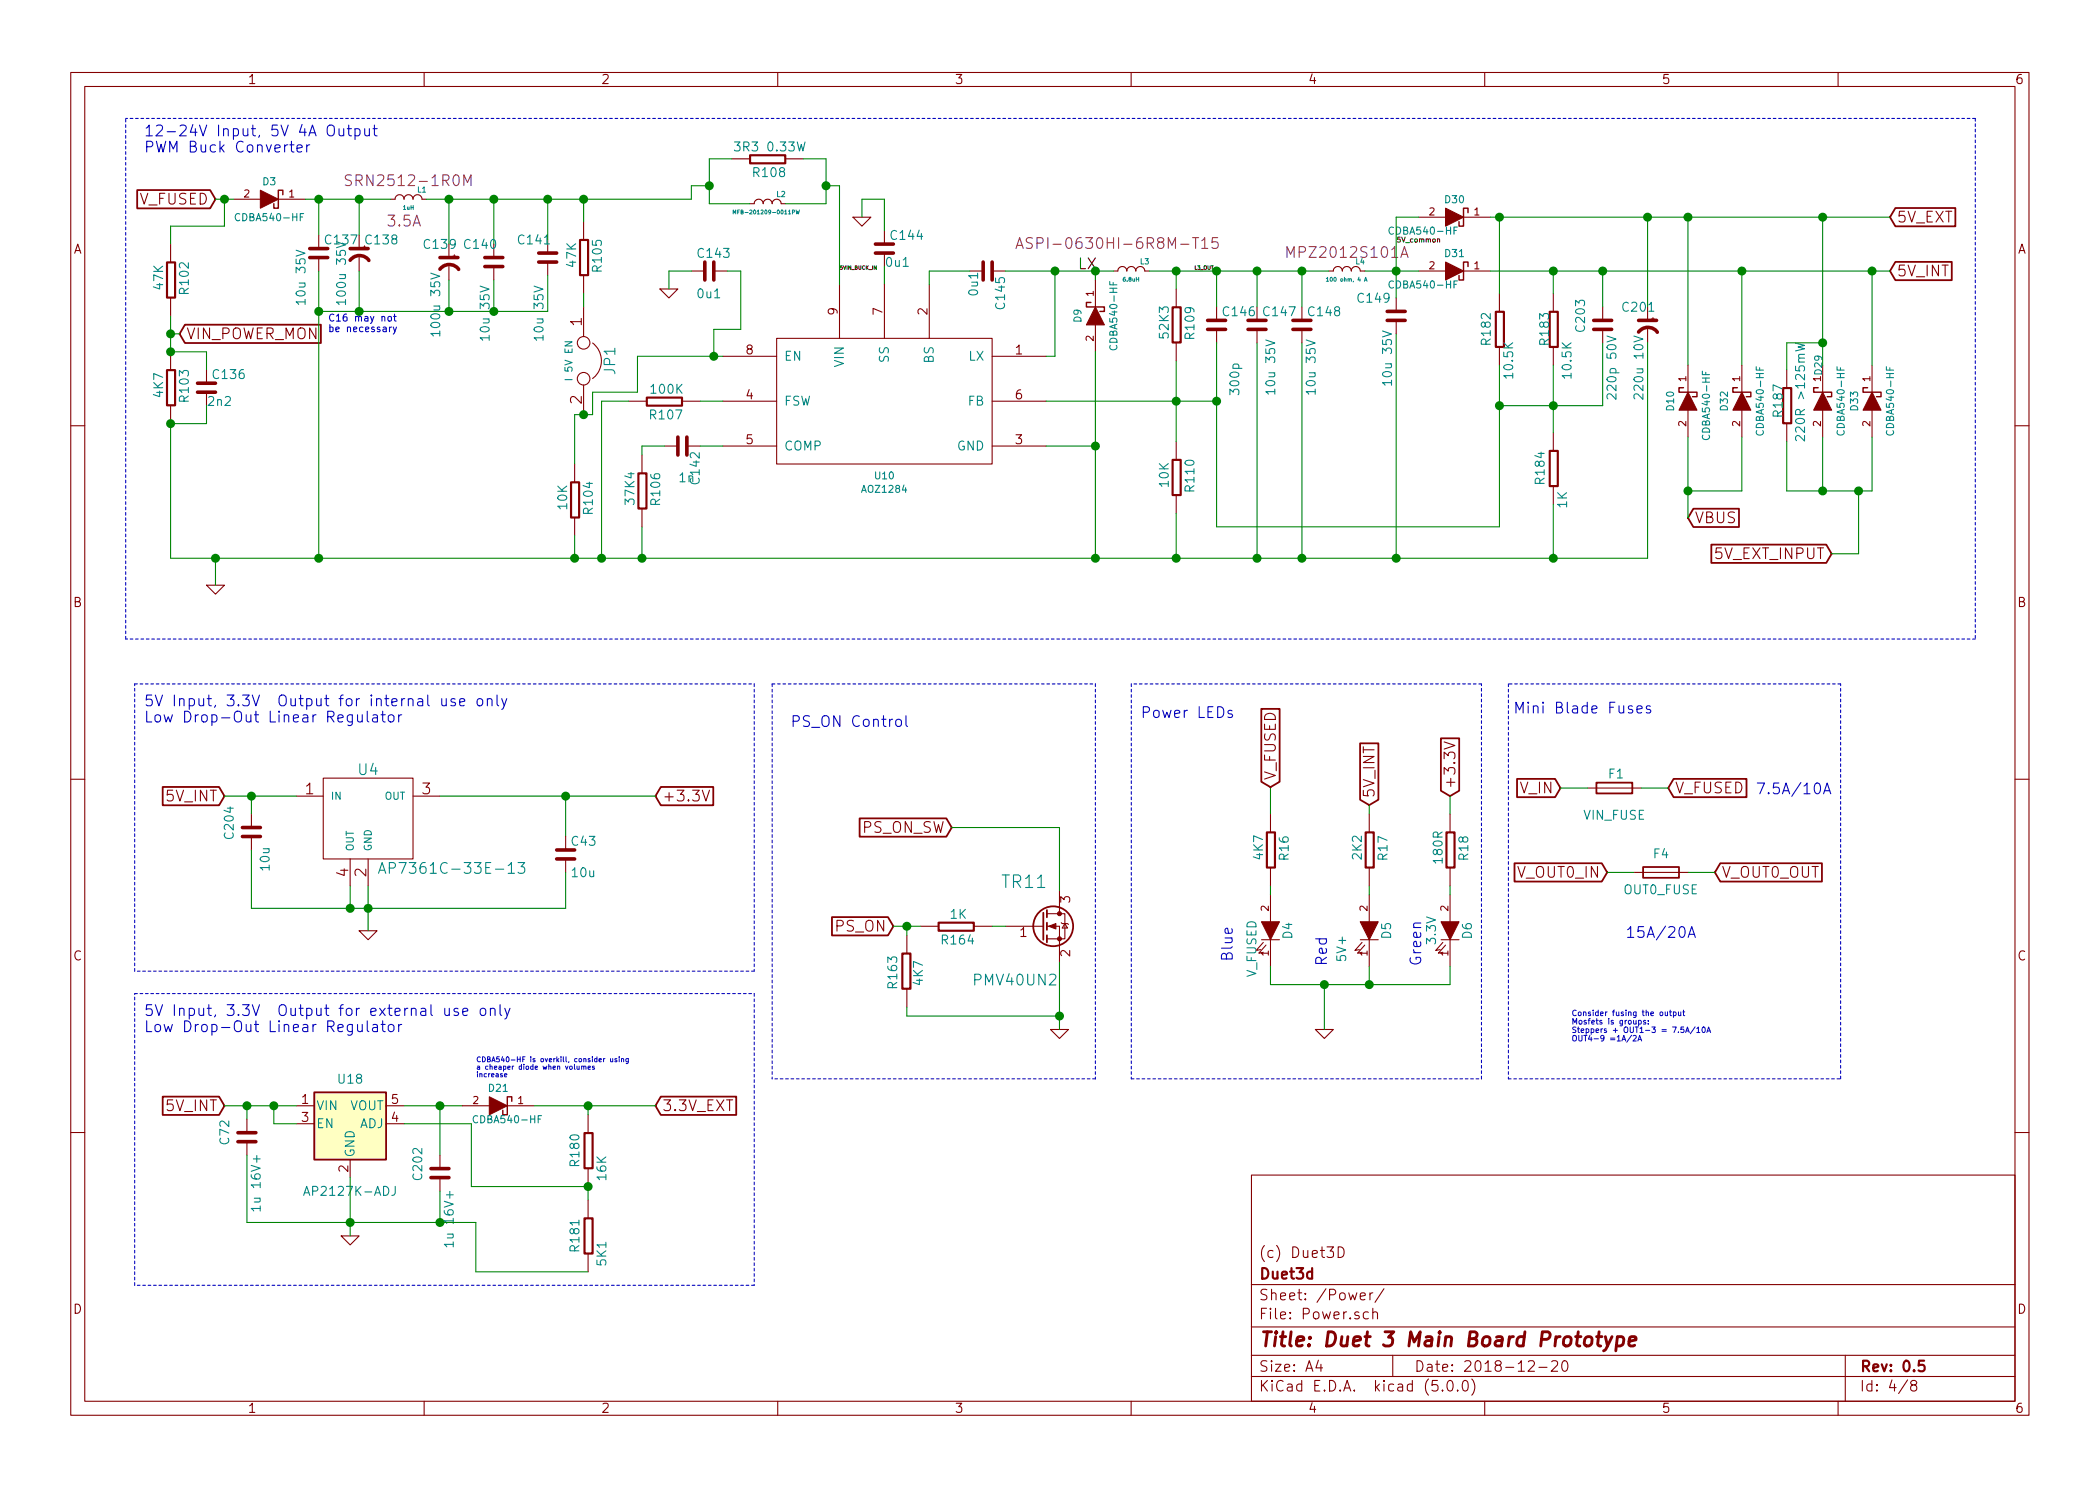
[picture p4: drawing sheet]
<svg xmlns="http://www.w3.org/2000/svg" width="297mm" height="210mm" viewBox="0 0 297 210" stroke-linecap="round" stroke-linejoin="round" font-family="sans-serif">
<g fill="none" stroke="#840000" stroke-width=".15">
<path d="M10 10.3h277v189.9h-277zM12 12.2h273v186.1h-273zM60 10.3v1.9M110 10.3v1.9M160 10.3v1.9M210 10.3v1.9M260 10.3v1.9M24.1 34.5v2.6M33 28.2h3.8M39.4 28.2h3.8M45.1 33.3v1.9M45.1 36.4v1.9"/>
<path d="M50.8 36.4v1.9M55.2 28.2h.7a.63 .63 0 0 1 .6-.6 .63 .63 0 0 1 .6 .6 .63 .63 0 0 1 .7-.6 .63 .63 0 0 1 .6 .6 .63 .63 0 0 1 .7-.6 .63 .63 0 0 1 .6 .6h.6M63.5 34.5v1.9M63.5 37.7v1.9M69.8 34.5v1.9M69.8 37.7v1.9M77.5 33.9v1.9M77.5 37.1v1.9M82.5 31.4v2.5M82.5 39v2.5M97.8 38.3h1.9M101 38.3h1.9"/>
<path d="M103.5 22.5h2.5M106 28.8h.7a.63 .63 0 0 1 .6-.6 .63 .63 0 0 1 .6 .6 .63 .63 0 0 1 .7-.6 .63 .63 0 0 1 .6 .6 .63 .63 0 0 1 .7-.6 .63 .63 0 0 1 .6 .6h.6M111.1 22.5h2.6M120.6 30.7h2.6l-1.3 1.3zM125.1 32.6v1.9M125.1 35.8v1.9M137.2 38.3h1.9M140.3 38.3h1.9M154.9 39.6v3.8M157.5 38.3h.6a.63 .63 0 0 1 .6-.6 .63 .63 0 0 1 .7 .6 .63 .63 0 0 1 .6-.6 .63 .63 0 0 1 .7 .6 .63 .63 0 0 1 .6-.6 .63 .63 0 0 1 .6 .6h.7M188 38.3h.6a.63 .63 0 0 1 .6-.6 .63 .63 0 0 1 .7 .6 .63 .63 0 0 1 .6-.6 .63 .63 0 0 1 .6 .6 .63 .63 0 0 1 .7-.6 .63 .63 0 0 1 .6 .6h.6M200.7 38.3h3.8"/>
<path d="M200.7 30.7h3.8M207 38.3h3.8M207 30.7h3.8M24.1 42.2v2.5M24.1 49.8v2.5M24.1 57.4v2.5M29.2 52.3v1.9M29.2 55.5v1.9M82.5 43.4v4.2M82.5 54.5v4.2M83.8 48.5a3.2 3.2 0 0 1 0 5.1M88.9 56.8h2.5"/>
<path d="M93.3 40.9h2.6l-1.3 1.3zM96.5 56.8h2.6M102.2 50.4h7.7M102.2 56.8h7.7M109.9 47.9h30.4v17.8h-30.4zM118.7 40.3v7.6M125.1 40.3v7.6M131.4 40.3v7.6M140.3 50.4h7.7M140.3 56.8h7.7M154.9 46v3.8M166.4 40.9v2.5"/>
<path d="M166.4 48.5v2.5M172.1 43.4v1.9M172.1 46.6v1.9M177.8 46.6v1.9M184.1 43.4v1.9M184.1 46.6v1.9M197.5 42.2v1.9M197.5 45.3v1.9M212.1 41.5v2.6M212.1 49.1v2.6M219.7 41.5v2.6M219.7 49.1v2.6"/>
<path d="M226.7 43.4v1.9M226.7 46.6v1.9M233 43.4v1.9M233 46.6v1.9M238.8 51.7v3.8M238.8 58v3.8M246.4 51.7v3.8M246.4 58v3.8M252.7 52.3v2.6M252.7 59.9v2.6M257.8 51.7v3.8M257.8 58v3.8"/>
<path d="M264.8 51.7v3.8M264.8 58v3.8M10 60.2h2M81.3 65.7v2.5M81.3 73.3v2.5M90.8 64.4v2.5M90.8 72v2.5M94 63.1h1.9M97.2 63.1h1.9M102.2 63.1h7.7M140.3 63.1h7.7M166.4 62.5v2.5"/>
<path d="M166.4 70.1v2.5M219.7 61.2v2.5M219.7 68.8v2.6M285 60.2h2M29.2 82.8h2.5l-1.2 1.3zM10 110.3h2M35.6 115.2v1.9M35.6 118.4v1.9M41.9 112.6h3.8M45.7 110.1h12.7v11.4h-12.7zM58.4 112.6h3.8M80 118.4v1.9"/>
<path d="M99.3 111.8l.5 1.5 .6-1.5M179.7 115.2v2.5M193.7 115.2v2.5M204.3 105l1.5 .5-1.5 .5M205.1 115.2v2.5M224.5 111.5h7.7M285 110.3h2M49.5 121.5v3.8M50.8 131.7h2.5l-1.2 1.3zM52.1 121.5v3.8M80 121.5v1.9M128.3 132.3v2.6"/>
<path d="M128.3 139.9v2.6M130.2 131.1h2.5M137.8 131.1h2.5M142.2 131.1h5.1M147.4 131.1h.2M148.1 131.1h1.8v5M148.1 129.3h1.8M149.9 129.3h.7v3.5h-2.5M149.9 126v3.3M150.1 130.6l.1 .1h.8l.1 .1M150.6 130.7l.4 .6h-.8zM178.4 133h2.6"/>
<path d="M178.7 133.3l-1 1.2 .6-.1M179.1 133.7l-1 1.2 .6-.2M179.7 122.8v2.5M179.7 126.6v3.8M179.7 133v3.8M192.4 133h2.5M192.7 133.3l-1.1 1.2 .7-.1M193 133.7l-1 1.2 .7-.2M193.7 122.8v2.5M193.7 126.6v3.8M193.7 133v3.8M203.8 133h2.6"/>
<path d="M204.1 133.3l-1 1.2 .6-.1M204.5 133.7l-1 1.2 .6-.2M205.1 122.8v2.5M205.1 126.6v3.8M205.1 133v3.8M231.1 123.4h7.7M34.9 158.4v1.9M41.9 156.5h2.5M41.9 159h2.5M54.6 156.5h2.5M54.6 159h2.5M65.4 156.5h3.8"/>
<path d="M71.8 156.5h3.8M83.2 157.7v2.6M148.6 145.7h2.5l-1.2 1.2zM186.1 145.7h2.5l-1.3 1.2zM10 160.2h2M34.9 161.5v1.9M48.3 174.9h2.5l-1.3 1.2zM49.5 164.1v2.5M62.2 163.4v1.9M62.2 166.6v1.9M83.2 165.3v2.6M83.2 169.8v2.5"/>
<path d="M83.2 177.4v2.6M177 166.3h108v32h-108zM189.3 176.4a.78 .78 0 0 1 .8 .5 .78 .78 0 0 1-.3 .9l-.5 .1zM285 160.2h2M60 198.3v1.9M110 198.3v1.9M160 198.3v1.9M177 194.8h108M177 191.8h108M177 187.8h108M177 181.8h108M186.5 192.5l-.4 1h1"/>
<path d="M186.8 193v1M192.4 183.4l.7-.1v-.3l-.5-.1-.2 .2 .1 .7 .1 .1 .5-.1M193.5 185.7l-.4-.1-.3 .3 .1 .6 .2 .1 .4-.1M193.8 182.9v1M194.2 185.7a.41 .41 0 0 1 .6 .1v.8M194.2 182.9l-.4 .2v.1M194.2 185.1v1.5M195.8 182.3l-1.3 2M197 191.8v3M204 196.7h.1l-.1 .1v-.1v.1M204.8 195.5a.35 .35 0 0 1 .4-.2 .35 .35 0 0 1 .3 .3 .78 .78 0 0 1-.4 1.2 .87 .87 0 0 1-.3-1.3zM206.2 196.7v.1l-.1-.1h.1v.1"/>
<path d="M207 195.4a.37 .37 0 0 1 .6 .2l.1 .3a.72 .72 0 0 1-.4 .9l-.3-.1a1.26 1.26 0 0 1 0-1.3zM208.2 195.1a1.71 1.71 0 0 1 0 2.3M210 198.3v1.9M216.2 192.7l.2-.2 .5 .1a.4 .4 0 0 1 .1 .6l-.9 .8h.9M217.7 193.5h1.1M219.5 192.7l.2-.2h.3a.41 .41 0 0 1 .3 .7l-.9 .8h.9M221.1 192.6a.36 .36 0 0 1 .6 .2 .77 .77 0 0 1-.4 1.2 1 1 0 0 1-.2-1.4zM260 198.3v1.9M261 191.8v6.5M269.8 195.2l-1.2 2M270.6 196l-.3-.2v-.2a.47 .47 0 0 1 .5-.3l.3 .3-.1 .2-.6 .2a.48 .48 0 0 0-.1 .7 .51 .51 0 0 0 .7 0 .48 .48 0 0 0-.2-.7"/>
<circle cx="82.5" cy="53.6" r=".89"/>
<circle cx="82.5" cy="48.5" r=".89"/>
</g>
<g fill="none" stroke="#840000" stroke-width=".3">
<path d="M23.6 37.1h1.2v5h-1.2zM82 34h1.2v4.9h-1.2zM106.1 22h5v1.1h-5zM23.6 52.4h1.2v4.9h-1.2zM91.5 56.3h5v1.1h-5zM165.9 43.5h1.1v5h-1.1zM211.6 44.1h1.1v5h-1.1zM219.2 44.1h1.1v5h-1.1zM252.2 54.9h1.2v5h-1.2zM80.8 68.2h1.1v5h-1.1zM90.3 67h1.1v5h-1.1zM165.9 65.1h1.1v4.9h-1.1z"/>
<path d="M219.2 63.8h1.1v5h-1.1zM179.2 117.8h1.1v5h-1.1zM193.2 117.8h1.1v5h-1.1zM204.6 117.8h1.1v5h-1.1zM127.6 134.9h1.2v5h-1.2zM132.8 130.6h4.9v1.1h-4.9zM82.7 160.3h1.1v5h-1.1zM82.7 172.4h1.1v5h-1.1zM272.2 192.5h-.8v.7a.62 .62 0 0 1 .7 0l.1 .2v.5l-.2 .1h-.4l-.2-.1"/>
</g>
<path d="M224.3 189.3a.51 .51 0 0 1 .5-.2 .51 .51 0 0 1 .4 .4l-.1 .6a.56 .56 0 0 1-.5 .4 .56 .56 0 0 1-.5-.4zM225.8 189.1h.8M226.2 188.4l-.2 1.8 .1 .1 .3 .1M227.1 189.1l.3 1.3M228 189.1l-.9 1.8-.3 .2M228.8 189.2l.2-.1 .5 .1 .2 .3-.1 .6a.66 .66 0 0 1-1 .2M228.8 189.1l-.3 2M230.4 189.8l1-.2v-.4l-.6-.1-.2 .1-.1 .2-.1 .8 .1 .1 .1 .1 .6-.1" fill="none" stroke="#840000" stroke-width=".41"/>
<g fill="none" stroke="#840000" stroke-width=".25">
<path d="M19.4 26.9h10.3l.8 1.3-.8 1.3h-10.3zM268.1 29.4h8.5v2.6h-8.5l-.8-1.3zM268.1 37.1h8v2.5h-8l-.8-1.3zM26.2 45.9h19.2v2.6h-19.2l-.8-1.3zM239.5 72h6.5v2.6h-6.5l-.7-1.3zM242.1 77.1h16.2l.8 1.3-.8 1.2h-16.2zM23 111.3h8l.7 1.3-.7 1.3h-8zM93.5 111.3h7.4v2.6h-7.4l-.8-1.3zM121.6 115.8h12.3l.7 1.3-.7 1.3h-12.3zM178.4 100.3h2.6v10.3l-1.3 .8-1.3-.8zM192.4 105.2h2.6v8l-1.3 .7-1.3-.7zM203.8 104.5h2.6v7.4l-1.3 .7-1.3-.7z"/>
<path d="M214.6 110.2h5.4l.7 1.3-.7 1.3h-5.4zM225.8 110.7h5.1v1.6h-5.1zM236.7 110.2h10.3v2.6h-10.3l-.7-1.3zM117.7 129.8h7.9l.8 1.3-.8 1.3h-7.9zM147.6 129.2v3.8M148.1 128.8v1M148.1 130.6v1M148.1 132.3v1M214.2 122.1h12.4l.7 1.3-.7 1.3h-12.4zM232.4 122.7h5.1v1.5h-5.1zM243.3 122.1h14.4v2.6h-14.4l-.7-1.3zM23 155.2h8l.7 1.3-.7 1.3h-8z"/>
<path d="M44.4 154.6h10.2v9.5h-10.2zM93.5 155.2h10.6v2.6h-10.6l-.8-1.3z"/>
<circle cx="149" cy="131.1" r="2.82"/>
</g>
<g fill="none" stroke="#008400" stroke-width=".15">
<path d="M30.5 28.2h2.5M31.7 28.2v3.8h-7.6v2.5M43.2 28.2h12M45.1 28.2v5.1M45.1 38.3v40.7M50.8 28.2v5.1M50.8 38.3v5.8M63.5 28.2v6.3M63.5 39.6v4.5M69.8 28.2v6.3M69.8 39.6v4.5M77.5 39v5.1h-32.4"/>
<path d="M77.5 28.2v5.7M82.5 28.2v3.2M97.8 38.3h-3.2v2.6M100.3 26.3h-2.5v1.9h-37.5M102.9 38.3h1.9v8.3h-3.8v3.8M103.5 22.5h-3.2v6.3h5.7M113.7 22.5h3.1v6.3h-5.7M116.8 26.3h1.9v14M121.9 30.7v-2.5h3.2v4.4M125.1 37.7v2.6M137.2 38.3h-5.8v2M142.2 38.3h15.3"/>
<path d="M149.2 38.3v12.1h-1.2M154.9 38.3v1.3M162.6 38.3h25.4M166.4 38.3v2.6M172.1 38.3v5.1M177.8 38.3v5.1M184.1 38.3v5.1M193 38.3h7.7M200.7 30.7h-3.2v11.5M210.8 38.3h56.5M210.8 30.7h56.5M212.1 30.7v10.8"/>
<path d="M219.7 38.3v3.2M226.7 38.3v5.1M233 30.7v12.7M238.8 30.7v21M246.4 38.3v13.4M257.8 30.7v21M264.8 38.3v13.4M24.1 44.7v5.1h5.1v2.5M24.1 47.2h1.3M82.5 41.5v1.9M88.9 56.8h-3.8v22.2M99.1 56.8h3.1"/>
<path d="M102.2 50.4h-12v5.1h-6.4v3.2h-2.5v7M148 56.8h24.1M154.9 49.8v29.2M166.4 51v11.5M172.1 48.5v26h40v-22.8M177.8 48.5v30.5M184.1 48.5v30.5M197.5 47.2v31.8M219.7 51.7v9.5M226.7 48.5v8.9h-14.6M233 48.5v30.5h-208.9v-19.1h5.1v-2.5M257.8 48.5h-5.1v3.8"/>
<path d="M30.5 79v3.8M81.3 75.8v3.2M90.8 74.5v4.5M94 63.1h-3.2v1.3M99.1 63.1h3.1M148 63.1h6.9M166.4 72.6v6.4M219.7 71.4v7.6M238.8 61.8v11.5M246.4 61.8v7.7h-7.6M257.8 61.8v7.7M262.9 69.5v8.9h-3.8"/>
<path d="M264.8 61.8v7.7h-12.1v-7M31.7 112.6h10.2M35.6 112.6v2.6M62.2 112.6h30.5M80 112.6v5.8M134.6 117.1h15.3v8.9M179.7 111.4v3.8M193.7 113.9v1.3M205.1 112.6v2.6M220.7 111.5h3.8M232.2 111.5h3.8M35.6 120.3v8.2h44.4v-5.1"/>
<path d="M49.5 125.3v3.2M52.1 125.3v6.4M126.4 131.1h3.8M128.3 131.1v1.2M140.3 131.1h1.9M149.9 136.1v9.6M179.7 125.3v1.3M179.7 136.8v2.5h25.4v-2.5M187.3 139.3v6.4M193.7 125.3v1.3M193.7 136.8v2.5M205.1 125.3v1.3"/>
<path d="M227.3 123.4h3.8M238.8 123.4h3.8M31.7 156.5h10.2M34.9 156.5v1.9M38.7 156.5v2.5h3.2M57.1 156.5h8.3M57.1 159h9.6v8.9h16.5v1.9M62.2 156.5v6.9M75.6 156.5h17.1M83.2 156.5v1.2M128.3 142.5v1.3h21.6M34.9 163.4v9.6h32.4v7h15.9"/>
<path d="M49.5 166.6v8.3M62.2 168.5v4.5"/>
</g>
<g fill="none" stroke="#0000c2" stroke-width=".15">
<path d="M41.2 20v1.3l.1 .1 .3 .1M46.4 17.9a.51 .51 0 0 1 .5-.2 .51 .51 0 0 1 .4 .5v.5a.51 .51 0 0 1-.5 .5 .51 .51 0 0 1-.5-.5zM48 18.2v.8a.37 .37 0 0 0 .3 .2 .37 .37 0 0 0 .3-.1M48.6 18.2v1M49.1 18.2h.6M49.3 17.7v1.3l.1 .1 .3 .1M50.2 18.3l.4-.1 .3 .3v.4l-.1 .2-.2 .1-.4-.1M50.2 18.2v1.5M51.6 18.2v.8a.37 .37 0 0 0 .3 .2 .37 .37 0 0 0 .3-.1M52.2 18.2v1M52.8 18.2h.5M53 17.7v1.3v.1l.3 .1"/>
<path d="M41 20.5h.6M42 21l.7-.2v-.2l-.5-.1-.2 .2 .1 .7 .1 .1 .5-.1M43.4 20.5v1M43.8 20.5l-.3 .1-.1 .2M54.9 44.9l.1-.1 .3 .1v.5h-.3l-.1-.1zM55.1 46.3v.6M55.4 46.3l-.3 .2M55.6 46.3l.3 .6M55.7 44.8h.3M55.8 44.4v.9l.2 .1M56.1 46.3l-.3 .9-.2 .1M62.5 98.9v.9a.4 .4 0 0 0 .6-.1"/>
<path d="M63.1 98.9v1M64.4 98.9a.37 .37 0 0 0-.6 .2l.1 .2 .3 .1 .2 .2v.2l-.2 .1-.4-.1M65 99.4l.7-.2v-.3h-.5l-.2 .2 .1 .7 .1 .1 .5-.1M67.6 99a.41 .41 0 0 1 .7 .1v.5a.4 .4 0 0 1-.4 .3 .4 .4 0 0 1-.4-.3zM68.9 99a.4 .4 0 0 1 .7 .1v.8M68.9 98.9v1M70.3 98.3v1.3l.2 .3M71 98.9l.3 1M71.7 98.9l-.5 1.3-.2 .2M230.9 99.9h-.4l-.2 .2 .1 .2 .5 .2 .1 .1-.1 .2-.1 .1-.5-.1M233.4 99.9h-.3l-.2 .2v.2l.5 .2 .1 .1-.1 .2-.1 .1-.4-.1M50.6 101.1v.8a.37 .37 0 0 0 .3 .3 .37 .37 0 0 0 .3-.2"/>
<path d="M51.2 101.1v1.1M51.9 100.6v1.3l.3 .3M52.8 101.2l.1-.1 .4 .1 .1 1M53.4 101.5l-.5 .1a.31 .31 0 0 0-.2 .3 .31 .31 0 0 0 .2 .3l.5-.1M54.1 100.6v1.3l.1 .2 .3 .1M55 101.3a.44 .44 0 0 1 .7 .1v.4a.42 .42 0 0 1-.4 .4 .42 .42 0 0 1-.4-.4zM56.4 101.1v1.1M56.8 101.1l-.3 .1-.1 .2M126.8 101.9a.44 .44 0 0 1 .7 .2v.4a.42 .42 0 0 1-.4 .3 .42 .42 0 0 1-.4-.3zM128.1 101.3v1.3l.3 .2M174.3 100.6a.37 .37 0 0 0-.6 .1l.1 .2 .3 .1 .2 .2v.2l-.2 .1-.4-.1M231.5 100.4l.8-.2-.1-.3h-.4l-.3 .2 .1 .7 .2 .1 .4-.1"/>
<path d="M257.9 112.3l.5-1.5 .6 1.5M258.1 111.9h.7M238.8 132.6l.5-1.5 .5 1.5M238.9 132.2h.7M50.6 145v.7a.37 .37 0 0 0 .3 .3 .37 .37 0 0 0 .3-.2M51.2 145v1M51.9 144.4v1.3l.3 .3M52.8 145h.1h.4l.1 1M53.4 145.3l-.5 .1a.31 .31 0 0 0-.2 .3 .31 .31 0 0 0 .2 .3l.5-.1M54.1 144.4v1.3l.1 .2 .3 .1M55 145.1a.44 .44 0 0 1 .7 .1v.5a.42 .42 0 0 1-.4 .3 .42 .42 0 0 1-.4-.3zM56.4 145v1"/>
<path d="M56.8 145h-.3l-.1 .2M62.9 142.7l.1 .9 .3 .1 .3-.2M63.6 142.7v1M64.8 142.7a.37 .37 0 0 0-.6 .2l.1 .2 .3 .1 .3 .2-.1 .2-.2 .1-.4-.1M65.5 143.2l.7-.2-.1-.3h-.4l-.2 .2v.7l.2 .1 .4-.1M68 142.8a.41 .41 0 0 1 .7 .1v.5l-.1 .2a.41 .41 0 0 1-.7-.2zM69.4 142.8a.41 .41 0 0 1 .6 .1v.8M69.4 142.7v1M70.7 142.2v1.3l.3 .2M71.4 142.7l.4 1M72.1 142.7l-.5 1.3-.2 .2"/>
</g>
<g fill="#840000" stroke="#840000" stroke-width=".15">
<path d="M203.8 130.4h2.6l-1.3 2.6z"/>
<path d="M192.4 130.4h2.5l-1.2 2.6z"/>
<path d="M178.4 130.4h2.6l-1.3 2.6z"/>
<path d="M36.8 26.9l2.6 1.3-2.6 1.3z"/>
<path d="M238.8 55.5l1.2 2.5h-2.5z"/>
<path d="M154.9 43.4l1.3 2.6h-2.5z"/>
<path d="M148.3 131.1l1.1-.4v.7z"/>
<path d="M257.8 55.5l1.3 2.5h-2.6z"/>
<path d="M204.5 29.5l2.5 1.2-2.5 1.3z"/>
<path d="M204.5 37.1l2.5 1.2-2.5 1.3z"/>
<path d="M69.2 155.2l2.6 1.3-2.6 1.2z"/>
<path d="M264.8 55.5l1.3 2.5h-2.6z"/>
<path d="M246.4 55.5l1.2 2.5h-2.5z"/>
<circle cx="149.9" cy="132.8" r=".28"/>
<circle cx="149.9" cy="129.3" r=".28"/>
</g>
<g fill="none" stroke="#008484" stroke-width=".15">
<path d="M41.9 35.4l1.3 .4-1.3 .4M43 30.2h-.5v1M60.9 38.7l1.3 .4-1.3 .4M103.9 20.1h.8l-.5 .5 .4 .1v.5l-.2 .2h-.3l-.2-.2M157 39.8v.5h1M157.5 40v.3M206.1 32.1h-.4v1M206.1 39.7h-.4v1.1M48.9 42.7h-1.3l.4 .4M48.9 42.4v.7M62.2 47.2h-1.3l.4 .3M62.2 46.8v.7"/>
<path d="M67.9 40.5l1.3 .4-1.3 .4M75.5 40.5l1.3 .4-1.3 .4M179 48.1l1.3 .4-1.3 .4M184.8 48.1l1.2 .4-1.2 .4M195.6 46.8l1.2 .5-1.2 .4M227.3 47.5l1.3 .5-1.3 .4M228.6 55.7v.8l-.7-.7-.2-.1-.3 .1-.1 .2v.3l.1 .1M231.1 47.5l1.3 .5-1.3 .4M232.4 55.7v.8l-.7-.7-.2-.1-.3 .1-.1 .2v.3l.1 .1M240.8 52.5v.5h1M241.3 52.7v.3M248.4 51.9v.5h1"/>
<path d="M248.9 52v.4M254 48.6l1.2 .3-.9 .2 .9 .2-1.2 .4M259.8 51.9v.5h1.1M260.3 52v.4M266.8 51.9v.5h1M267.3 52v.4M255.2 61.6v.8l-.7-.7-.2-.1-.2 .1-.1 .2v.3l.1 .2M53.5 123.6l.6-1.6 .5 1.6M53.7 123.1h.7M73.3 122h.9l-.5 .6a.39 .39 0 0 1 .5 .3v.4l-.1 .2-.6 .1-.2-.2M76.6 157.9h-.5v1M36.3 163.5v1"/>
<path d="M36.8 171h-1.3l.4 .3M36.8 170.6v.7M43 169.1l.4-1.2 .4 1.2M55.9 167.9v.9a.39 .39 0 0 1-.5 .3M63.6 168.6v.9M64.1 176.1h-1.3l.4 .3M64.1 175.7v.7"/>
</g>
<g fill="#008400" stroke="#008400" stroke-width=".25">
<circle cx="80" cy="112.6" r=".51"/>
<circle cx="187.3" cy="139.3" r=".51"/>
<circle cx="193.7" cy="139.3" r=".51"/>
<circle cx="52.1" cy="128.5" r=".51"/>
<circle cx="31.8" cy="28.2" r=".51"/>
<circle cx="45.1" cy="28.2" r=".51"/>
<circle cx="30.5" cy="79" r=".51"/>
<circle cx="45.1" cy="79" r=".51"/>
<circle cx="166.4" cy="38.3" r=".51"/>
<circle cx="45.1" cy="44.1" r=".51"/>
<circle cx="50.8" cy="28.2" r=".51"/>
<circle cx="77.5" cy="28.2" r=".51"/>
<circle cx="50.8" cy="44.1" r=".51"/>
<circle cx="24.1" cy="47.2" r=".51"/>
<circle cx="69.9" cy="44.1" r=".51"/>
<circle cx="69.9" cy="28.2" r=".51"/>
<circle cx="24.1" cy="49.8" r=".51"/>
<circle cx="24.1" cy="59.9" r=".51"/>
<circle cx="90.8" cy="79" r=".51"/>
<circle cx="154.9" cy="38.3" r=".51"/>
<circle cx="149.2" cy="38.3" r=".51"/>
<circle cx="166.4" cy="56.8" r=".51"/>
<circle cx="154.9" cy="63.1" r=".51"/>
<circle cx="154.9" cy="79" r=".51"/>
<circle cx="85.1" cy="79" r=".51"/>
<circle cx="82.6" cy="28.2" r=".51"/>
<circle cx="81.3" cy="79" r=".51"/>
<circle cx="63.5" cy="28.2" r=".51"/>
<circle cx="63.5" cy="44.1" r=".51"/>
<circle cx="166.4" cy="79" r=".51"/>
<circle cx="172.1" cy="38.3" r=".51"/>
<circle cx="101" cy="50.4" r=".51"/>
<circle cx="177.8" cy="79" r=".51"/>
<circle cx="184.2" cy="79" r=".51"/>
<circle cx="177.8" cy="38.3" r=".51"/>
<circle cx="184.2" cy="38.3" r=".51"/>
<circle cx="197.5" cy="38.3" r=".51"/>
<circle cx="116.8" cy="26.3" r=".51"/>
<circle cx="100.3" cy="26.3" r=".51"/>
<circle cx="82.6" cy="58.7" r=".51"/>
<circle cx="128.3" cy="131.1" r=".51"/>
<circle cx="149.9" cy="143.8" r=".51"/>
<circle cx="197.5" cy="79" r=".51"/>
<circle cx="212.1" cy="30.7" r=".51"/>
<circle cx="219.7" cy="38.3" r=".51"/>
<circle cx="226.7" cy="38.3" r=".51"/>
<circle cx="219.7" cy="57.4" r=".51"/>
<circle cx="212.1" cy="57.4" r=".51"/>
<circle cx="172.1" cy="56.8" r=".51"/>
<circle cx="38.7" cy="156.5" r=".51"/>
<circle cx="49.5" cy="173" r=".51"/>
<circle cx="62.2" cy="156.5" r=".51"/>
<circle cx="83.2" cy="156.5" r=".51"/>
<circle cx="83.2" cy="167.9" r=".51"/>
<circle cx="62.2" cy="173" r=".51"/>
<circle cx="238.8" cy="69.5" r=".51"/>
<circle cx="246.4" cy="38.3" r=".51"/>
<circle cx="238.8" cy="30.7" r=".51"/>
<circle cx="264.8" cy="38.3" r=".51"/>
<circle cx="257.8" cy="30.7" r=".51"/>
<circle cx="233" cy="30.7" r=".51"/>
<circle cx="219.7" cy="79" r=".51"/>
<circle cx="262.9" cy="69.5" r=".51"/>
<circle cx="257.8" cy="48.5" r=".51"/>
<circle cx="257.8" cy="69.5" r=".51"/>
<circle cx="34.9" cy="156.5" r=".51"/>
<circle cx="49.5" cy="128.5" r=".51"/>
<circle cx="35.6" cy="112.6" r=".51"/>
</g>
<g fill="none" stroke="#840000" stroke-width=".51">
<path d="M43.8 35.2h2.6M43.8 36.4h2.6M49.5 36.8a1.63 1.63 0 0 1 2.7 0M49.5 35.2h2.6M62.2 38.1a1.63 1.63 0 0 1 2.7 0M62.2 36.4h2.6M68.6 36.4h2.5M68.6 37.7h2.5M76.2 37.1h2.5M76.2 35.8h2.5M99.7 37.1v2.5M101 37.1v2.5"/>
<path d="M123.8 35.8h2.6M123.8 34.5h2.6M139.1 37.1v2.5M140.3 37.1v2.5M27.9 55.5h2.6M27.9 54.2h2.6M170.8 46.6h2.6M170.8 45.3h2.6M176.5 46.6h2.6M176.5 45.3h2.6M182.9 46.6h2.5M182.9 45.3h2.5"/>
<path d="M196.2 45.3h2.6M196.2 44.1h2.6M225.4 46.6h2.6M225.4 45.3h2.6M231.8 47a1.63 1.63 0 0 1 2.6 0M231.8 45.3h2.5M95.9 61.8v2.6M97.2 61.8v2.6M34.3 118.4h2.5M34.3 117.1h2.5M78.7 121.5h2.6M78.7 120.3h2.6"/>
<path d="M33.7 161.5h2.5M33.7 160.3h2.5M61 166.6h2.5M61 165.3h2.5"/>
</g>
<path d="M40 27.6v-.7h-.6v2.6h-.7v-.7M207.6 30.1v-.6h-.6v2.5h-.6v-.6M207.6 37.7v-.6h-.6v2.5h-.6v-.6M154.3 42.8h-.6v.6h2.5v.7h-.6M238.1 54.9h-.6v.6h2.5v.6h-.6M245.7 54.9h-.6v.6h2.5v.6h-.6M257.2 54.9h-.7v.6h2.6v.6h-.7M264.2 54.9h-.7v.6h2.6v.6h-.7M72.4 155.8v-.6h-.6v2.5h-.7v-.6" fill="none" stroke="#840000" stroke-width=".2"/>
<path d="M49.7 24.8a.66 .66 0 0 0-.8 .1 .36 .36 0 0 0 .2 .5 .51 .51 0 0 1 .6 .4 .36 .36 0 0 1-.3 .5l-.6-.1M65.6 26.3v-1.6l.5 1.1 .5-1.1v1.6M143.7 35.1l.5-1.5 .5 1.5M143.9 34.7h.7M146 33.7l-.2-.1-.5 .1a.35 .35 0 0 0-.1 .4 .35 .35 0 0 0 .2 .2l.5 .2 .1 .3-.3 .3h-.5M170 34.1l.4-.5v1.5M170 35.1h.8M172.2 33.6h-.7l-.1 .7a.62 .62 0 0 1 .8 0l.1 .5-.1 .3h-.5l-.3-.1M182 36.4v-1.5l.5 1.1 .6-1.1v1.5M198.1 36.4l.6-1.5 .5 1.5M198.3 36h.7" fill="none" stroke="#840084" stroke-width=".15"/>
<path d="M103.7 30.3v-.6l.2 .4 .2-.4v.6M104.3 30h.2M104.6 29.7h-.3v.6M112.6 29.7l.1 .6 .1-.4 .1 .4 .2-.6M187.6 39.4l.2-.2v.6M187.6 39.8h.3M193 39.8l.2-.6 .2 .6M193 39.6h.3" fill="none" stroke="#008484" stroke-width=".14"/>
<g fill="none" stroke="#0000c2" stroke-width=".15" stroke-dasharray=".4 .4">
<path d="M279.4 16.8h-261.6M279.4 16.8v73.6M17.8 90.4v-73.6M19 96.8h87.7M106.7 96.8v40.6M109.2 96.8h45.7M109.2 96.8v55.8M154.9 96.8v55.8M160 96.8v55.8M209.5 96.8h-49.5M213.4 96.8v55.8M260.3 96.8h-46.9"/>
<path d="M279.4 90.4h-261.6M19 137.4v-40.6M106.7 137.4h-87.7M19 140.6h87.7M106.7 140.6v41.3M154.9 152.6h-45.7M160 152.6h49.5M209.5 152.6v-55.8M213.4 152.6h46.9M260.3 152.6v-55.8M19 181.9v-41.3M106.7 181.9h-87.7"/>
</g>
<g fill="none" stroke="#0000c2" stroke-width=".14">
<path d="M71.3 152.1h.4v-.2h-.2l-.2 .1 .1 .3h.3M81.3 150.6v.6l.1 .1M81.6 150.8l.1 .5h.2M81.9 150.8v.5M82.3 150.9h.2l.1 .4M82.3 150.8v.5M82.6 150.9h.2l.1 .4M83.2 151.1l.3-.1v-.1l-.2-.1-.1 .1v.4h.3M84 150.9h-.2v.1l.3 .2-.1 .1h-.2M84.7 150l.4-.1-.1-.1h-.2l-.1 .1 .1 .3h.2M85.4 149.8v.4M85.6 149.8l-.2 .1"/>
<path d="M86.4 149.8v.4h.3M86.7 149.8v.4M87.2 149.8h-.1l-.1 .1v.1h.2v.2h-.2M87.6 149.5v.1M87.6 149.8v.4M87.9 149.8h.3v.4M87.9 149.8v.4M88.9 150.2h-.3v-.4h.3v.5l-.2 .2-.1-.1M230.8 146.5l-.7 1M231 146.6l.3-.1 .1 .2-.4 .6h.4M231.7 147.3l.2-.8 .3 .8M231.7 147.1h.4"/>
<path d="M231.8 144.4h.2l.2 .1-.1 .4h-.3M231.8 144.4v.8M232.8 144.4h-.2l-.1 .1 .1 .1 .2 .1v.2h-.3M233.1 144.8v.1M233.1 144.4v.1M235.5 143.2l.1 .5 .3-.1M235.9 143.2v.5M236.1 143.2h.3M236.2 142.9v.7l.2 .1M236.7 143.2h.2l.2 .1-.1 .4h-.3M236.7 143.2v.8M237.4 143.2v.5l.3-.1"/>
<path d="M237.7 143.2v.5M238 143.2h.3M238.1 142.9v.7l.2 .1M238.2 145.3h-.4l-.1 .4 .4-.1 .1 .3-.2 .2-.3-.1M238.4 146.1l.3-.8 .2 .8M238.5 145.9h.4M239.8 145.3l-.7 1M240 145.5l.2-.2v.8M240 146.1h.4M240.8 145.4l.1-.1a.43 .43 0 0 1 .3 .4 .43 .43 0 0 1-.3 .4l-.2-.3zM241.4 146.1l.3-.8 .3 .8M241.5 145.9h.4"/>
</g>
<path d="M44.4 154.6h10.2v9.5h-10.2z" fill="#ffffc2" stroke="#ffffc2" stroke-width=".14"/>
<path d="M203.3 33.9l.3-.1v.5" fill="none" stroke="#000" stroke-width=".14"/>
<text font-size="2.8" fill="#840000" x="178" y="190.5">Title: Duet 3 Main Board Prototype</text>
<text font-size="2.5" fill="#008484" x="141.8" y="125.7">TR11</text>
<g font-size="2.1" fill="#0000c2">
<text x="20.3" y="19.3">12-24V Input, 5V 4A Output</text>
<text x="20.3" y="21.6">PWM Buck Converter</text>
<text x="20.3" y="99.9">5V Input, 3.3V Output for internal use only</text>
<text x="161.3" y="101.6">Power LEDs</text>
<text x="214" y="101">Mini Blade Fuses</text>
<text x="20.3" y="102.2">Low Drop-Out Linear Regulator</text>
<text x="111.8" y="102.9">PS_ON Control</text>
<text x="248.3" y="112.4">7.5A/10A</text>
<text x="174.4" y="136.1" transform="rotate(-90 174.4 136.1)">Blue</text>
<text x="187.7" y="136.8" transform="rotate(-90 187.7 136.8)">Red</text>
<text x="201" y="136.8" transform="rotate(-90 201 136.8)">Green</text>
<text x="229.9" y="132.7">15A/20A</text>
<text x="20.3" y="143.8">5V Input, 3.3V Output for external use only</text>
<text x="20.3" y="146">Low Drop-Out Linear Regulator</text>
</g>
<g font-size="2.1" fill="#840000">
<text x="19.8" y="29">V_FUSED</text>
<text x="268.2" y="31.5">5V_EXT</text>
<text x="268.2" y="39.1">5V_INT</text>
<text x="82.3" y="46.1" transform="rotate(-90 82.3 46.1)">1</text>
<text x="26.3" y="48">VIN_POWER_MON</text>
<text x="82.3" y="57.1" transform="rotate(-90 82.3 57.1)">2</text>
<text x="239.7" y="74">VBUS</text>
<text x="242.7" y="79.1">5V_EXT_INPUT</text>
<text x="23.6" y="113.4">5V_INT</text>
<text x="43.2" y="112.4">1</text>
<text x="59.7" y="112.4">3</text>
<text x="93.6" y="113.4">+3.3V</text>
<text x="180.5" y="110.5" transform="rotate(-90 180.5 110.5)">V_FUSED</text>
<text x="194.4" y="113" transform="rotate(-90 194.4 113)">5V_INT</text>
<text x="205.9" y="111.7" transform="rotate(-90 205.9 111.7)">+3.3V</text>
<text x="215.1" y="112.3">V_IN</text>
<text x="236.9" y="112.3">V_FUSED</text>
<text x="121.9" y="117.9">PS_ON_SW</text>
<text x="49.3" y="124" transform="rotate(-90 49.3 124)">4</text>
<text x="51.8" y="124" transform="rotate(-90 51.8 124)">2</text>
<text x="214.9" y="124.2">V_OUT0_IN</text>
<text x="243.5" y="124.2">V_OUT0_OUT</text>
<text x="118.3" y="131.8">PS_ON</text>
<text x="23.6" y="157.2">5V_INT</text>
<text x="93.6" y="157.2">3.3V_EXT</text>
<text x="178" y="178">(c) Duet3D</text>
<text x="178" y="184">Sheet: /Power/</text>
<text x="178" y="181">Duet3d</text>
<text x="178" y="186.7">File: Power.sch</text>
<text x="178" y="196.9">KiCad E.D.A. kicad (5.0.0)</text>
<text x="178" y="194.1">Size: A4</text>
<text x="200" y="194.1">Date: 2018-12-20</text>
<text x="263" y="194.1">Rev: 0.5</text>
<text x="263" y="196.9">Id: 4/8</text>
</g>
<g font-size="2.1" fill="#840084">
<text x="50" y="26.3">SRN2512-1R0M</text>
<text x="54.9" y="32">3.5A</text>
<text x="146.5" y="35.2">ASPI-0630HI-6R8M-T15</text>
<text x="182.7" y="36.5">MPZ2012S101A</text>
</g>
<text font-size="2.1" x="152.4" y="38.1">LX</text>
<g font-size="2.1" fill="#008484">
<text x="87" y="52.9" transform="rotate(-90 87 52.9)">JP1</text>
<text x="50.7" y="109.7">U4</text>
<text x="55.6" y="123.6">AP7361C-33E-13</text>
<text x="138" y="139.4">PMV40UN2</text>
</g>
<g font-size="1.8" fill="#840000">
<text x="35" y="11.9">1</text>
<text x="85" y="11.9">2</text>
<text x="135" y="11.9">3</text>
<text x="185" y="11.9">4</text>
<text x="235" y="11.9">5</text>
<text x="285" y="11.9">6</text>
<text x="10.4" y="35.9">A</text>
<text x="285.4" y="35.9">A</text>
<text x="118.5" y="44.5" transform="rotate(-90 118.5 44.5)">9</text>
<text x="124.8" y="44.5" transform="rotate(-90 124.8 44.5)">7</text>
<text x="131.2" y="44.5" transform="rotate(-90 131.2 44.5)">2</text>
<text x="105.6" y="50.2">8</text>
<text x="143.7" y="50.2">1</text>
<text x="105.6" y="56.5">4</text>
<text x="143.7" y="56.5">6</text>
<text x="105.6" y="62.9">5</text>
<text x="143.7" y="62.9">3</text>
<text x="10.4" y="85.9">B</text>
<text x="285.4" y="85.9">B</text>
<text x="151.4" y="127.7" transform="rotate(-90 151.4 127.7)">3</text>
<text x="10.4" y="135.9">C</text>
<text x="144.3" y="132.6">1</text>
<text x="151.4" y="135.4" transform="rotate(-90 151.4 135.4)">2</text>
<text x="285.4" y="135.9">C</text>
<text x="42.7" y="156.2">1</text>
<text x="42.7" y="158.7">3</text>
<text x="55.4" y="158.7">4</text>
<text x="55.4" y="156.2">5</text>
<text x="49.3" y="165.8" transform="rotate(-90 49.3 165.8)">2</text>
<text x="10.4" y="185.9">D</text>
<text x="285.4" y="185.9">D</text>
<text x="35" y="199.9">1</text>
<text x="85" y="199.9">2</text>
<text x="135" y="199.9">3</text>
<text x="185" y="199.9">4</text>
<text x="235" y="199.9">5</text>
<text x="285" y="199.9">6</text>
</g>
<g font-size="1.8" fill="#008484">
<text x="104.5" y="21.4">3R3 0.33W</text>
<text x="106.7" y="25.1">R108</text>
<text x="46.1" y="34.6">C137</text>
<text x="51.8" y="34.6">C138</text>
<text x="60.1" y="35.2">C139</text>
<text x="65.8" y="35.2">C140</text>
<text x="73.4" y="34.6">C141</text>
<text x="126.1" y="34">C144</text>
<text x="23.1" y="40.9" transform="rotate(-90 23.1 40.9)">47K</text>
<text x="26.7" y="41.5" transform="rotate(-90 26.7 41.5)">R102</text>
<text x="81.5" y="37.7" transform="rotate(-90 81.5 37.7)">47K</text>
<text x="85.1" y="38.3" transform="rotate(-90 85.1 38.3)">R105</text>
<text x="98.8" y="36.5">C143</text>
<text x="125.4" y="37.8">0u1</text>
<text x="138.4" y="41.7" transform="rotate(-90 138.4 41.7)">0u1</text>
<text x="43.2" y="42.6" transform="rotate(-90 43.2 42.6)">10u 35V</text>
<text x="48.9" y="42.6" transform="rotate(-90 48.9 42.6)">100u 35V</text>
<text x="62.3" y="47" transform="rotate(-90 62.3 47)">100u 35V</text>
<text x="69.3" y="47.7" transform="rotate(-90 69.3 47.7)">10u 35V</text>
<text x="76.9" y="47.7" transform="rotate(-90 76.9 47.7)">10u 35V</text>
<text x="98.8" y="42.2">0u1</text>
<text x="142.2" y="43.6" transform="rotate(-90 142.2 43.6)">C145</text>
<text x="165.3" y="47.7" transform="rotate(-90 165.3 47.7)">52K3</text>
<text x="169" y="47.8" transform="rotate(-90 169 47.8)">R109</text>
<text x="173.1" y="44.7">C146</text>
<text x="178.8" y="44.7">C147</text>
<text x="185.2" y="44.7">C148</text>
<text x="192.2" y="42.8">C149</text>
<text x="224.2" y="46.8" transform="rotate(-90 224.2 46.8)">C203</text>
<text x="229.6" y="44.1">C201</text>
<text x="30.3" y="53.6">C136</text>
<text x="110.9" y="51">EN</text>
<text x="119.4" y="51.8" transform="rotate(-90 119.4 51.8)">VIN</text>
<text x="125.7" y="51.3" transform="rotate(-90 125.7 51.3)">SS</text>
<text x="132.1" y="51.4" transform="rotate(-90 132.1 51.4)">BS</text>
<text x="137.1" y="51">LX</text>
<text x="210.9" y="48.7" transform="rotate(-90 210.9 48.7)">R182</text>
<text x="214" y="53.4" transform="rotate(-90 214 53.4)">10.5K</text>
<text x="219.1" y="48.7" transform="rotate(-90 219.1 48.7)">R183</text>
<text x="222.3" y="53.4" transform="rotate(-90 222.3 53.4)">10.5K</text>
<text x="23.1" y="56.2" transform="rotate(-90 23.1 56.2)">4K7</text>
<text x="26.7" y="56.7" transform="rotate(-90 26.7 56.7)">R103</text>
<text x="29.5" y="57.4">2n2</text>
<text x="92.1" y="59.4">R107</text>
<text x="92.2" y="55.7">100K</text>
<text x="110.9" y="57.4">FSW</text>
<text x="137" y="57.4">FB</text>
<text x="175.3" y="55.7" transform="rotate(-90 175.3 55.7)">300p</text>
<text x="180.4" y="55.3" transform="rotate(-90 180.4 55.3)">10u 35V</text>
<text x="186.1" y="55.3" transform="rotate(-90 186.1 55.3)">10u 35V</text>
<text x="196.9" y="54.1" transform="rotate(-90 196.9 54.1)">10u 35V</text>
<text x="228.7" y="55.9" transform="rotate(-90 228.7 55.9)">220p 50V</text>
<text x="232.5" y="55.9" transform="rotate(-90 232.5 55.9)">220u 10V</text>
<text x="252.1" y="58.8" transform="rotate(-90 252.1 58.8)">R187</text>
<text x="110.9" y="63.7">COMP</text>
<text x="135.4" y="63.7">GND</text>
<text x="255.3" y="61.5" transform="rotate(-90 255.3 61.5)">220R &gt;125mW</text>
<text x="89.8" y="71.2" transform="rotate(-90 89.8 71.2)">37K4</text>
<text x="93.4" y="71.3" transform="rotate(-90 93.4 71.3)">R106</text>
<text x="96.1" y="68.2">1n</text>
<text x="99" y="68.4" transform="rotate(-90 99 68.4)">C142</text>
<text x="165.3" y="68.9" transform="rotate(-90 165.3 68.9)">10K</text>
<text x="169" y="69.4" transform="rotate(-90 169 69.4)">R110</text>
<text x="218.5" y="68.4" transform="rotate(-90 218.5 68.4)">R184</text>
<text x="221.7" y="71.9" transform="rotate(-90 221.7 71.9)">1K</text>
<text x="80.2" y="72" transform="rotate(-90 80.2 72)">10K</text>
<text x="83.9" y="72.6" transform="rotate(-90 83.9 72.6)">R104</text>
<text x="227.6" y="110.2">F1</text>
<text x="33.1" y="118.6" transform="rotate(-90 33.1 118.6)">C204</text>
<text x="80.9" y="119.7">C43</text>
<text x="224" y="116">VIN_FUSE</text>
<text x="38.2" y="123.1" transform="rotate(-90 38.2 123.1)">10u</text>
<text x="81" y="124.1">10u</text>
<text x="178.7" y="121.6" transform="rotate(-90 178.7 121.6)">4K7</text>
<text x="182.3" y="121.7" transform="rotate(-90 182.3 121.7)">R16</text>
<text x="192.6" y="121.6" transform="rotate(-90 192.6 121.6)">2K2</text>
<text x="196.3" y="121.7" transform="rotate(-90 196.3 121.7)">R17</text>
<text x="204.1" y="122" transform="rotate(-90 204.1 122)">180R</text>
<text x="207.7" y="121.7" transform="rotate(-90 207.7 121.7)">R18</text>
<text x="233.9" y="121.5">F4</text>
<text x="134.4" y="130">1K</text>
<text x="229.7" y="126.5">OUT0_FUSE</text>
<text x="133.3" y="133.6">R164</text>
<text x="182.8" y="132.8" transform="rotate(-90 182.8 132.8)">D4</text>
<text x="190.4" y="135.8" transform="rotate(-90 190.4 135.8)">5V+</text>
<text x="196.8" y="132.8" transform="rotate(-90 196.8 132.8)">D5</text>
<text x="203.1" y="133.5" transform="rotate(-90 203.1 133.5)">3.3V</text>
<text x="208.2" y="132.8" transform="rotate(-90 208.2 132.8)">D6</text>
<text x="126.9" y="139.7" transform="rotate(-90 126.9 139.7)">R163</text>
<text x="130.6" y="139.3" transform="rotate(-90 130.6 139.3)">4K7</text>
<text x="177.7" y="138.3" transform="rotate(-90 177.7 138.3)">V_FUSED</text>
<text x="47.9" y="153.3">U18</text>
<text x="32.4" y="161.9" transform="rotate(-90 32.4 161.9)">C72</text>
<text x="44.7" y="157.1">VIN</text>
<text x="44.7" y="159.6">EN</text>
<text x="49.5" y="157.1">VOUT</text>
<text x="50.8" y="159.6">ADJ</text>
<text x="50.2" y="163.8" transform="rotate(-90 50.2 163.8)">GND</text>
<text x="59.7" y="166.8" transform="rotate(-90 59.7 166.8)">C202</text>
<text x="82" y="164.9" transform="rotate(-90 82 164.9)">R180</text>
<text x="85.8" y="166.9" transform="rotate(-90 85.8 166.9)">16K</text>
<text x="36.9" y="170.8" transform="rotate(-90 36.9 170.8)">1u 16V+</text>
<text x="43.6" y="169.2">AP2127K-ADJ</text>
<text x="64.2" y="175.8" transform="rotate(-90 64.2 175.8)">1u 16V+</text>
<text x="82" y="177" transform="rotate(-90 82 177)">R181</text>
<text x="85.8" y="179" transform="rotate(-90 85.8 179)">5K1</text>
</g>
<g font-size="1.4" fill="#840000">
<text x="34.5" y="27.9">2</text>
<text x="40.9" y="27.9">1</text>
<text x="202.2" y="30.5">2</text>
<text x="208.5" y="30.5">1</text>
<text x="154.7" y="41.9" transform="rotate(-90 154.7 41.9)">1</text>
<text x="202.2" y="38.1">2</text>
<text x="208.5" y="38.1">1</text>
<text x="154.7" y="48.3" transform="rotate(-90 154.7 48.3)">2</text>
<text x="238.5" y="54" transform="rotate(-90 238.5 54)">1</text>
<text x="246.1" y="54" transform="rotate(-90 246.1 54)">1</text>
<text x="264.5" y="54" transform="rotate(-90 264.5 54)">1</text>
<text x="238.5" y="60.3" transform="rotate(-90 238.5 60.3)">2</text>
<text x="246.1" y="60.3" transform="rotate(-90 246.1 60.3)">2</text>
<text x="257.6" y="60.3" transform="rotate(-90 257.6 60.3)">2</text>
<text x="264.5" y="60.3" transform="rotate(-90 264.5 60.3)">2</text>
<text x="179.5" y="128.9" transform="rotate(-90 179.5 128.9)">2</text>
<text x="193.4" y="128.9" transform="rotate(-90 193.4 128.9)">2</text>
<text x="204.9" y="128.9" transform="rotate(-90 204.9 128.9)">2</text>
<text x="179.5" y="135.2" transform="rotate(-90 179.5 135.2)">1</text>
<text x="193.4" y="135.2" transform="rotate(-90 193.4 135.2)">1</text>
<text x="204.9" y="135.2" transform="rotate(-90 204.9 135.2)">1</text>
<text x="66.9" y="156.2">2</text>
<text x="73.3" y="156.2">1</text>
</g>
<g font-size="1.4" fill="#008484">
<text x="37.2" y="26.2">D3</text>
<text x="204.4" y="28.7">D30</text>
<text x="33.7" y="31.3">CDBA540-HF</text>
<text x="196.9" y="33.2">CDBA540-HF</text>
<text x="196.9" y="40.8">CDBA540-HF</text>
<text x="204.4" y="36.4">D31</text>
<text x="153" y="45.6" transform="rotate(-90 153 45.6)">D9</text>
<text x="81" y="53.5" transform="rotate(-90 81 53.5)">I 5V EN</text>
<text x="158" y="49.1" transform="rotate(-90 158 49.1)">CDBA540-HF</text>
<text x="257.6" y="54" transform="rotate(-90 257.6 54)">1D29</text>
<text x="236.8" y="58.1" transform="rotate(-90 236.8 58.1)">D10</text>
<text x="244.4" y="58.1" transform="rotate(-90 244.4 58.1)">D32</text>
<text x="262.8" y="58.1" transform="rotate(-90 262.8 58.1)">D33</text>
<text x="241.9" y="61.8" transform="rotate(-90 241.9 61.8)">CDBA540-HF</text>
<text x="249.5" y="61.2" transform="rotate(-90 249.5 61.2)">CDBA540-HF</text>
<text x="260.9" y="61.2" transform="rotate(-90 260.9 61.2)">CDBA540-HF</text>
<text x="267.9" y="61.2" transform="rotate(-90 267.9 61.2)">CDBA540-HF</text>
<text x="122.1" y="69.7">AOZ1284</text>
<text x="123.8" y="67.8">U10</text>
<text x="46.7" y="113.2">IN</text>
<text x="54.4" y="113.2">OUT</text>
<text x="50" y="120.5" transform="rotate(-90 50 120.5)">OUT</text>
<text x="52.6" y="120.5" transform="rotate(-90 52.6 120.5)">GND</text>
<text x="69.2" y="154.5">D21</text>
<text x="67.4" y="158.9">CDBA540-HF</text>
</g>
<g font-size="1.4" fill="#0000c2">
<text x="46.4" y="45.5">C16 may not</text>
<text x="46.4" y="47">be necessary</text>
</g>
<g font-size="1.1" fill="#008484">
<text x="59.1" y="27.2">L1</text>
<text x="109.9" y="27.9">L2</text>
<text x="161.3" y="37.4">L3</text>
<text x="191.8" y="37.4">L4</text>
</g>
<g font-size="1.1" fill="#0000c2">
<text x="222.2" y="143.8">Consider fusing the output</text>
<text x="222.2" y="145">Mosfets is groups:</text>
<text x="222.2" y="146.1">Steppers + OUT1-3 = 7.5A/10A</text>
<text x="222.2" y="147.3">OUT4-9 =1A/2A</text>
</g>
<text font-size="1" x="197.5" y="34.3">5V_common</text>
<g font-size="1" fill="#0000c2">
<text x="67.3" y="150.3">CDBA540-HF is overkill, consider using</text>
<text x="67.3" y="151.4">a cheaper diode when volumes</text>
<text x="67.3" y="152.4">increase</text>
</g>
<g font-size=".8" fill="#008484">
<text x="57" y="29.7">1uH</text>
<text x="104.6" y="30.3">MFB-201209-0011PW</text>
<text x="159" y="39.8">6.8uH</text>
<text x="188.1" y="39.8">100 ohm, 4 A</text>
</g>
<g font-size=".7" fill="#840000">
<text x="51.4" y="35.2">+</text>
<text x="64.1" y="36.5">+</text>
<text x="233.6" y="45.4">+</text>
</g>
<g font-size=".7">
<text x="118.7" y="38.1">5VIN_BUCK_IN</text>
<text x="168.9" y="38.1">L3_OUT</text>
</g>
</svg>
